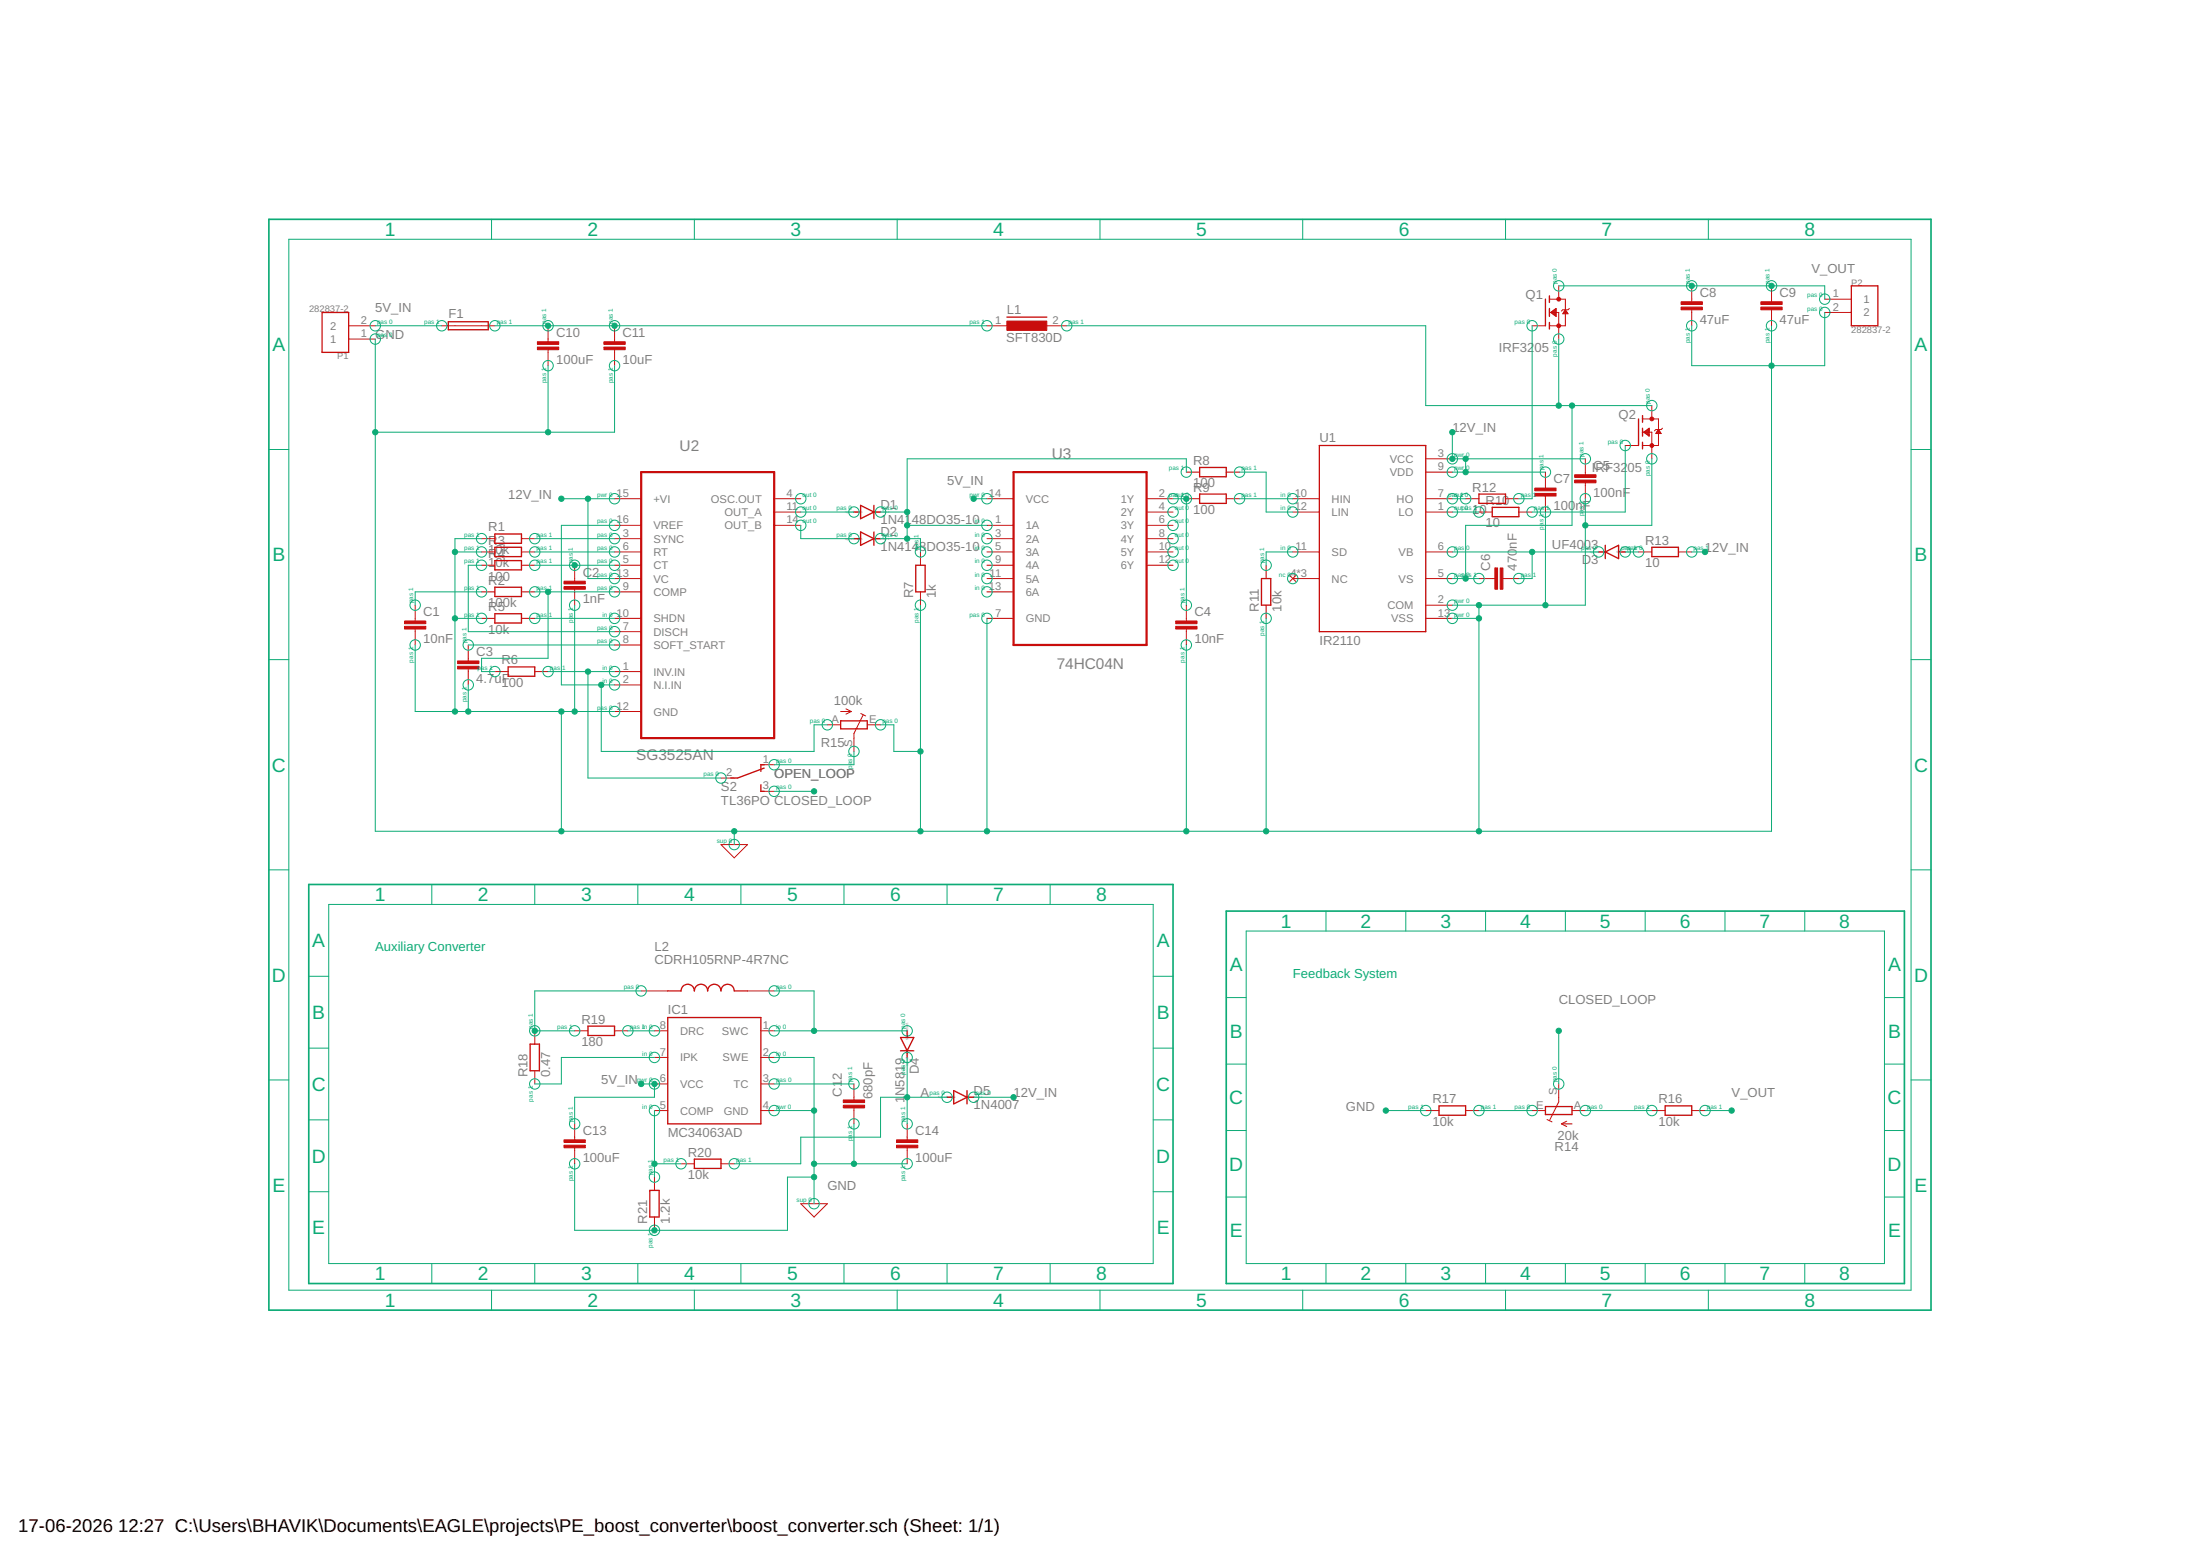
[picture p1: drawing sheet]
<svg xmlns="http://www.w3.org/2000/svg" width="420mm" height="297mm" viewBox="0 0 420 297" stroke-linecap="round" stroke-linejoin="round" font-family="sans-serif">
<g fill="none" stroke="#c90d0c" stroke-width=".25">
<path d="M61.5 59.6h5.1v7.7h-5.1zM295.1 57.1v5.1M295.9 56.5v1.2M295.9 58.9v1.5M353.6 54.6h5v7.6h-5zM85.6 61.4h7.6v1.5h-7.6zM192.3 60.5h7.6M295.9 61.6v1.2M312.9 80v5M313.7 79.3v1.3M163.1 97.7h1.3M164.4 96.5l2.5 1.2-2.5 1.3z"/>
<path d="M166.9 96.5v2.5M166.9 97.7h1.3M229.1 89.2h5.1v1.8h-5.1zM229.1 94.3h5.1v1.8h-5.1zM252 85h20.3v35.6h-20.3zM282.4 94.3h5.1v1.8h-5.1zM285 96.9h5.1v1.7h-5.1zM313.7 81.7v1.6M313.7 84.4v1.3M94.5 101.9h5.1v1.8h-5.1zM94.5 104.5h5.1v1.8h-5.1zM94.5 107h5.1v1.8h-5.1z"/>
<path d="M94.5 112.1h5.1v1.8h-5.1zM94.5 117.2h5.1v1.7h-5.1zM163.1 102.8h1.3M164.4 101.6l2.5 1.2-2.5 1.3zM166.9 101.6v2.5M166.9 102.8h1.3M174.9 107.9h1.8v5.1h-1.8zM240.9 110.4h1.8v5.1h-1.8zM305.3 105.4h1.3M306.6 105.4l2.5-1.3v2.5zM306.6 104.1v2.5M309.1 105.4h1.3"/>
<path d="M315.5 104.5h5v1.8h-5zM97 127.3h5.1v1.8h-5.1zM160.5 137.6h5.1v1.5h-5.1zM145.3 149.8v1.3h.6M145.9 146.6l-5 1.9h-1.3M145.9 146h-.6v1.3M101.2 199.3h1.8v5.1h-1.8zM112.3 195.9h5.1v1.8h-5.1zM127.5 189.2h2.6a1.27 1.27 0 0 1 1.2-1.3 1.27 1.27 0 0 1 1.3 1.3 1.27 1.27 0 0 1 1.3-1.3 1.27 1.27 0 0 1 1.2 1.3 1.27 1.27 0 0 1 1.3-1.3 1.27 1.27 0 0 1 1.3 1.3 1.27 1.27 0 0 1 1.3-1.3 1.27 1.27 0 0 1 1.2 1.3h2.6M127.5 194.2h17.8v20.3h-17.8zM172 198.1h2.5l-1.3 2.5zM173.2 196.8v1.3"/>
<path d="M172 200.6h2.5M173.2 200.6v1.3M180.9 209.5h1.2M182.1 208.2l2.6 1.3-2.6 1.2zM184.7 208.2v2.5M184.7 209.5h1.2M274.8 211.1h5.1v1.8h-5.1zM295.1 211.2h5.1v1.6h-5.1zM318 211.1h5.1v1.8h-5.1zM124.1 227.2h1.8v5.1h-1.8zM132.6 221.3h5.1v1.8h-5.1z"/>
</g>
<g fill="none" stroke="#c90d0c" stroke-width=".19">
<path d="M295.9 59.6h1.8v5.1M295.9 57.1h3.1v5.1h-3.1M296.2 59.6l1-.7v1.5zM296.2 59.7h1M296.3 59.5h.9M296.4 59.8h.8M296.5 59.4h.7M296.5 59.9h.7M296.6 59.3h.6M296.8 59.2h.4M296.9 59.1h.3M297.1 58.9h.1"/>
<path d="M297.7 54.6v2.5M298.5 59.8h.9M298.6 59.7h.7M298.7 59.5h.5M298.8 59.4h.3M298.9 59.3h.2M298.9 59.2h.1M299 59.1l.5 .8h-1.1zM299.7 58.9l-.2 .2h-1.1l-.2 .3M323.1 54.6v3M323.1 59.1v3.1M338.3 54.6v3"/>
<path d="M338.3 59.1v3.1M348.5 59.6h5.1M348.5 57.1h5.1M66.6 62.2h5.1M66.6 64.7h5.1M84.4 62.2h10.1M104.7 62.2v3M104.7 66.8v3M117.4 62.2v3M117.4 66.8v3M188.5 62.2h5.1M198.6 62.2h5.1"/>
<path d="M292.6 62.2h2.5M296.7 60h.5M296.8 60.2h.4M297 60.3h.2M297.2 60.4h.1M313.7 80h3v5h-3M315.5 77.4v2.6M117.4 95.2h5M147.8 97.7h5.1M147.8 95.2h5.1M188.5 95.2h5.1M219 97.7h5"/>
<path d="M219 95.2h5M226.6 95.2h2.5M226.6 90.1h2.5M234.2 95.2h2.5M234.2 90.1h2.5M246.9 97.7h5.1M246.9 95.2h5.1M272.3 97.7h5.1M272.3 87.6h5.1M272.3 95.2h5.1M272.3 90.1h5.1M279.9 95.2h2.5"/>
<path d="M282.4 97.7h2.6M287.5 95.2h2.6M290.1 97.7h2.5M295.1 90.1v3.1M295.1 94.7v3M302.8 87.6v3M302.8 92.2v3M310.4 85h2.5M313.7 82.5h1.8v5.1M313.9 82.5l1.1-.8v1.6zM314 82.5h1M314 82.6h1"/>
<path d="M314.2 82.3h.8M314.2 82.7h.8M314.3 82.2h.7M314.4 82.8h.6M314.5 82.1h.5M314.5 83h.5M314.6 82h.4M314.7 83.1h.3M314.8 81.9h.2M314.9 83.2h.1M316.3 82.7h.9M316.3 82.6h.8"/>
<path d="M316.4 82.5h.6M316.5 82.3h.5M316.6 82.2h.3M316.7 82.1h.1M316.7 82l.5 .8h-1zM317.5 81.7l-.3 .3h-1l-.2 .3M79.3 115.5v3.1M92 105.4h2.5M92 118h2.5M92 102.8h2.5M92 107.9h2.5M92 113h2.5"/>
<path d="M99.6 105.4h2.5M99.6 118h2.5M99.6 102.8h2.5M99.6 107.9h2.5M99.6 113h2.5M109.7 107.9v3.1M109.7 112.5v3M117.4 110.4h5M117.4 105.4h5M117.4 118h5M117.4 100.3h5M117.4 102.8h5"/>
<path d="M117.4 107.9h5M117.4 113h5M147.8 100.3h5.1M175.8 105.4v2.5M175.8 113v2.5M188.5 110.4h5.1M188.5 105.4h5.1M188.5 118h5.1M188.5 100.3h5.1M188.5 102.8h5.1M188.5 107.9h5.1M188.5 113h5.1"/>
<path d="M219 105.4h5M219 100.3h5M219 102.8h5M219 107.9h5M226.6 115.5v3.1M241.8 107.9v2.5M241.8 115.5v2.5M246.3 109.8l1.2 1.2M246.9 110.4h5.1M246.9 105.4h5.1M247.5 109.8l-1.2 1.2M272.3 115.5h5.1"/>
<path d="M272.3 110.4h5.1M272.3 105.4h5.1M272.3 118h5.1M282.4 110.4h3.1M287 110.4h3.1M312.9 105.4h2.6M320.5 105.4h2.6M79.3 120.1v3M89.4 123.1v3.1M89.4 127.7v3M94.5 128.2h2.5M102.1 128.2h2.6"/>
<path d="M117.4 120.6h5M117.4 123.1h5M117.4 128.2h5M117.4 130.7h5M117.4 135.8h5M158 138.4h2.5M160.5 135.8h2.1M161.6 135.3l1 .5M162.6 135.8l-1 .5M164.4 136.2l.9 .5M164.8 136.5l-1.7 3.5v3.4M165.6 138.4h2.6"/>
<path d="M226.6 120.1v3M137.7 148.5h2.5M145.3 151.1h2.5M145.3 146h2.5M137.7 161.2h5.1l-2.6 2.6zM102.1 196.8v2.5M109.7 196.8h2.6M117.4 196.8h2.5M122.4 189.2h5.1M125 196.8h2.5M142.8 189.2h5M145.3 196.8h2.5"/>
<path d="M102.1 204.4v2.5M109.7 214.5v3.1M109.7 219.1v3.1M125 212h2.5M125 201.9h2.5M125 206.9h2.5M145.3 212h2.5M145.3 201.9h2.5M145.3 206.9h2.5M163.1 206.9v3.1M163.1 211.5v3M173.2 214.5v3.1"/>
<path d="M173.2 219.1v3.1M272.3 212h2.5M279.9 212h2.5M292.6 212h2.5M295.4 213.7l1 .5M297.7 206.9v3.5l-1.8 3.5M298.2 214.5h2M298.2 214.5l1 .6M299.2 214l-1 .5M300.2 212h2.6M315.5 212h2.5M323.1 212h2.5"/>
<path d="M125 224.7v2.5M125 232.3v2.6M130.1 222.2h2.5M137.7 222.2h2.5M152.9 229.8h5.1l-2.5 2.5z"/>
</g>
<g fill="#c90d0c" stroke="#c90d0c" stroke-width=".19">
<circle cx="297.7" cy="62.2" r=".36"/>
<circle cx="297.7" cy="57.1" r=".36"/>
<circle cx="315.5" cy="85" r=".36"/>
<circle cx="315.5" cy="80" r=".36"/>
</g>
<path d="M122.4 90.1h25.4v50.8h-25.4zM193.6 90.1h25.4v33h-25.4z" fill="none" stroke="#c90d0c" stroke-width=".42"/>
<g fill="#c90d0c" stroke="#c90d0c" stroke-width=".19">
<path d="M77.3 118.6h4v.5h-4z"/>
<path d="M77.3 119.6h4v.5h-4z"/>
<path d="M107.7 111h4.1v.5h-4.1z"/>
<path d="M107.7 112h4.1v.5h-4.1z"/>
<path d="M87.4 126.2h4.1v.5h-4.1z"/>
<path d="M87.4 127.2h4.1v.5h-4.1z"/>
<path d="M224.5 118.6h4.1v.5h-4.1z"/>
<path d="M224.5 119.6h4.1v.5h-4.1z"/>
<path d="M300.7 90.6h4.1v.5h-4.1z"/>
<path d="M300.7 91.7h4.1v.5h-4.1z"/>
<path d="M285.5 108.4h.5v4.1h-.5z"/>
<path d="M286.5 108.4h.5v4.1h-.5z"/>
<path d="M293.1 93.2h4.1v.5h-4.1z"/>
<path d="M293.1 94.2h4.1v.5h-4.1z"/>
<path d="M192.3 61.3h7.6v1.8h-7.6z"/>
<path d="M321.1 57.6h4v.5h-4z"/>
<path d="M321.1 58.6h4v.5h-4z"/>
<path d="M336.3 57.6h4.1v.5h-4.1z"/>
<path d="M336.3 58.6h4.1v.5h-4.1z"/>
<path d="M102.6 65.2h4.1v.5h-4.1z"/>
<path d="M102.6 66.3h4.1v.5h-4.1z"/>
<path d="M115.3 65.2h4.1v.5h-4.1z"/>
<path d="M115.3 66.3h4.1v.5h-4.1z"/>
<path d="M161.1 211h4v.5h-4z"/>
<path d="M161.1 210h4v.5h-4z"/>
<path d="M171.2 217.6h4.1v.5h-4.1z"/>
<path d="M171.2 218.6h4.1v.5h-4.1z"/>
<path d="M107.7 217.6h4.1v.5h-4.1z"/>
<path d="M107.7 218.6h4.1v.5h-4.1z"/>
</g>
<g fill="none" stroke="#0dab76" stroke-width=".19">
<path d="M55.2 45.7h309.8v200.6h-309.8zM93.9 41.9v3.8M132.6 41.9v3.8M171.3 41.9v3.8M210.1 41.9v3.8M248.8 41.9v3.8M287.5 41.9v3.8M297.7 54.6h50.8v2.5M326.3 41.9v3.8M348.5 59.6v10.2h-25.4v-7.6M71.7 62.2h12.7M94.5 62.2h94"/>
<path d="M104.7 69.8v12.7M117.4 69.8v12.7h-45.7M203.7 62.2h68.6v15.2h43.2M292.6 62.2v33h-2.5M297.7 64.7v12.7M300.2 77.4v22.9h-20.3v10.1M338.3 62.2v96.5h-266.6v-94M51.4 85.8h3.8M107.2 95.2h10.2M112.3 95.2v15.2h5.1M152.9 97.7h10.2M168.2 97.7h5"/>
<path d="M185.9 95.2h2.6M224 95.2h2.6v20.3M226.6 90.1v-2.5h-53.4v15.2M236.7 90.1h5.1v7.6h5.1M236.7 95.2h10.2M277.4 95.2h2.5M277.4 82.5v5.1h25.4M277.4 90.1h17.7M277.4 97.7h5M279.9 87.6v2.5M295.1 97.7v17.8M302.8 95.2v20.3h-25.4"/>
<path d="M310.4 85v12.7h-17.8M315.5 87.6v12.7h-12.7M365 85.8h3.8M86.9 105.4h5.1M86.9 118h5.1M92 102.8h-5.1v33M92 107.9h-2.6v12.7h28M92 113h-12.7v2.5M102.1 102.8h15.3M102.1 105.4h15.3M102.1 118h15.3M102.1 113h15.3"/>
<path d="M102.1 107.9h15.3M104.7 113v12.7h-12.7v2.5h2.5M109.7 115.5v20.3M117.4 100.3h-10.2v30.4h10.2M152.9 100.3v2.5h10.2M168.2 102.8h7.6v2.6M173.2 100.3h15.3M175.8 115.5v43.2M188.5 118v40.7M241.8 118v40.7M246.9 105.4h-5.1v2.5M277.4 105.4h27.9"/>
<path d="M277.4 118h5M277.4 110.4h5M282.4 115.5v43.2M292.6 105.4v5h-2.5M310.4 105.4h2.5M323.1 105.4h2.5M51.4 125.9h3.8M79.3 123.1v12.7h38.1M89.4 130.7v5.1M89.4 123.1h28M104.7 128.2h12.7M107.2 135.8v22.9"/>
<path d="M112.3 128.2v20.3h25.4M114.8 130.7v12.7h40.7v-5h2.5M168.2 138.4h2.5v5h5.1M226.6 123.1v35.6M365 125.9h3.8M140.2 158.7v2.5M147.8 151.1h7.7M163.1 143.4v2.6h-15.3M51.4 166.1h3.8M62.8 172.7h157.4v68.5h-157.4zM82.5 168.8v3.9M102.1 168.8v3.9"/>
<path d="M121.8 168.8v3.9M141.5 168.8v3.9M161.2 168.8v3.9M180.9 168.8v3.9M200.6 168.8v3.9M238 177.7h121.9v63.5h-121.9zM253.2 173.9v3.8M268.5 173.9v3.8M283.7 173.9v3.8M299 173.9v3.8M314.2 173.9v3.8M329.4 173.9v3.8"/>
<path d="M344.7 173.9v3.8M365 166.1h3.8M59 186.4h3.8M119.9 196.8h5.1M122.4 189.2h-20.3v7.6h7.6M147.8 189.2h7.7v7.6M147.8 196.8h25.4M220.2 186.4h3.8M234.2 190.4h3.8M297.7 196.8v10.1M359.9 190.4h3.8M51.4 206.2h3.8"/>
<path d="M59 200.1h3.8M59 213.8h3.8M122.4 206.9h2.6v2.6h-15.3v5M125 201.9h-17.8v5h-5.1M125 212v12.7M147.8 212h7.7M147.8 201.9h7.7v27.9M147.8 206.9h15.3M163.1 214.5v7.7M173.2 201.9v12.6M180.9 209.5h-12.7v7.6h-15.3v5.1h-12.7M185.9 209.5h7.7"/>
<path d="M220.2 200.1h3.8M220.2 213.8h3.8M234.2 203.1h3.8M234.2 215.8h3.8M264.7 212h7.6M282.4 212h10.2M302.8 212h12.7M325.6 212h5.1M359.9 203.1h3.8M359.9 215.8h3.8M365 206.2h3.8M59 227.5h3.8"/>
<path d="M109.7 222.2v12.7h40.7v-10.2h5.1M125 222.2h5.1M155.5 222.2h17.7M220.2 227.5h3.8M234.2 228.5h3.8M359.9 228.5h3.8M82.5 241.2v3.8M93.9 246.3v3.8M102.1 241.2v3.8M121.8 241.2v3.8M132.6 246.3v3.8M141.5 241.2v3.8"/>
<path d="M161.2 241.2v3.8M171.3 246.3v3.8M180.9 241.2v3.8M200.6 241.2v3.8M210.1 246.3v3.8M248.8 246.3v3.8M253.2 241.2v3.8M268.5 241.2v3.8M283.7 241.2v3.8M287.5 246.3v3.8M299 241.2v3.8M314.2 241.2v3.8"/>
<path d="M326.3 246.3v3.8M329.4 241.2v3.8M344.7 241.2v3.8"/>
<circle cx="297.7" cy="54.6" r=".99"/>
<circle cx="323.1" cy="54.6" r=".99"/>
<circle cx="338.3" cy="54.6" r=".99"/>
<circle cx="348.5" cy="57.1" r=".99"/>
<circle cx="348.5" cy="59.6" r=".99"/>
<circle cx="71.7" cy="62.2" r=".99"/>
<circle cx="71.7" cy="64.7" r=".99"/>
<circle cx="84.4" cy="62.2" r=".99"/>
<circle cx="94.5" cy="62.2" r=".99"/>
<circle cx="104.7" cy="62.2" r=".99"/>
<circle cx="104.7" cy="69.8" r=".99"/>
<circle cx="117.4" cy="69.8" r=".99"/>
<circle cx="117.4" cy="62.2" r=".99"/>
<circle cx="188.5" cy="62.2" r=".99"/>
<circle cx="203.7" cy="62.2" r=".99"/>
<circle cx="292.6" cy="62.2" r=".99"/>
<circle cx="297.7" cy="64.7" r=".99"/>
<circle cx="315.5" cy="77.4" r=".99"/>
<circle cx="323.1" cy="62.2" r=".99"/>
<circle cx="338.3" cy="62.2" r=".99"/>
<circle cx="117.4" cy="95.2" r=".99"/>
<circle cx="152.9" cy="95.2" r=".99"/>
<circle cx="152.9" cy="97.7" r=".99"/>
<circle cx="163.1" cy="97.7" r=".99"/>
<circle cx="168.2" cy="97.7" r=".99"/>
<circle cx="188.5" cy="95.2" r=".99"/>
<circle cx="224" cy="97.7" r=".99"/>
<circle cx="224" cy="95.2" r=".99"/>
<circle cx="226.6" cy="90.1" r=".99"/>
<circle cx="226.6" cy="95.2" r=".99"/>
<circle cx="236.7" cy="90.1" r=".99"/>
<circle cx="236.7" cy="95.2" r=".99"/>
<circle cx="246.9" cy="95.2" r=".99"/>
<circle cx="246.9" cy="97.7" r=".99"/>
<circle cx="277.4" cy="97.7" r=".99"/>
<circle cx="277.4" cy="90.1" r=".99"/>
<circle cx="277.4" cy="87.6" r=".99"/>
<circle cx="277.4" cy="95.2" r=".99"/>
<circle cx="279.9" cy="95.2" r=".99"/>
<circle cx="282.4" cy="97.7" r=".99"/>
<circle cx="290.1" cy="95.2" r=".99"/>
<circle cx="292.6" cy="97.7" r=".99"/>
<circle cx="295.1" cy="90.1" r=".99"/>
<circle cx="295.1" cy="97.7" r=".99"/>
<circle cx="302.8" cy="87.6" r=".99"/>
<circle cx="302.8" cy="95.2" r=".99"/>
<circle cx="310.4" cy="85" r=".99"/>
<circle cx="315.5" cy="87.6" r=".99"/>
<circle cx="79.3" cy="115.5" r=".99"/>
<circle cx="92" cy="102.8" r=".99"/>
<circle cx="92" cy="105.4" r=".99"/>
<circle cx="92" cy="113" r=".99"/>
<circle cx="92" cy="107.9" r=".99"/>
<circle cx="92" cy="118" r=".99"/>
<circle cx="102.1" cy="105.4" r=".99"/>
<circle cx="102.1" cy="102.8" r=".99"/>
<circle cx="102.1" cy="113" r=".99"/>
<circle cx="102.1" cy="107.9" r=".99"/>
<circle cx="102.1" cy="118" r=".99"/>
<circle cx="109.7" cy="107.9" r=".99"/>
<circle cx="109.7" cy="115.5" r=".99"/>
<circle cx="117.4" cy="110.4" r=".99"/>
<circle cx="117.4" cy="100.3" r=".99"/>
<circle cx="117.4" cy="102.8" r=".99"/>
<circle cx="117.4" cy="105.4" r=".99"/>
<circle cx="117.4" cy="107.9" r=".99"/>
<circle cx="117.4" cy="113" r=".99"/>
<circle cx="117.4" cy="118" r=".99"/>
<circle cx="152.9" cy="100.3" r=".99"/>
<circle cx="163.1" cy="102.8" r=".99"/>
<circle cx="168.2" cy="102.8" r=".99"/>
<circle cx="175.8" cy="115.5" r=".99"/>
<circle cx="175.8" cy="105.4" r=".99"/>
<circle cx="188.5" cy="105.4" r=".99"/>
<circle cx="188.5" cy="110.4" r=".99"/>
<circle cx="188.5" cy="118" r=".99"/>
<circle cx="188.5" cy="100.3" r=".99"/>
<circle cx="188.5" cy="102.8" r=".99"/>
<circle cx="188.5" cy="113" r=".99"/>
<circle cx="188.5" cy="107.9" r=".99"/>
<circle cx="224" cy="100.3" r=".99"/>
<circle cx="224" cy="102.8" r=".99"/>
<circle cx="224" cy="105.4" r=".99"/>
<circle cx="224" cy="107.9" r=".99"/>
<circle cx="226.6" cy="115.5" r=".99"/>
<circle cx="241.8" cy="107.9" r=".99"/>
<circle cx="241.8" cy="118" r=".99"/>
<circle cx="246.9" cy="105.4" r=".99"/>
<circle cx="246.9" cy="110.4" r=".99"/>
<circle cx="277.4" cy="110.4" r=".99"/>
<circle cx="277.4" cy="115.5" r=".99"/>
<circle cx="277.4" cy="105.4" r=".99"/>
<circle cx="277.4" cy="118" r=".99"/>
<circle cx="282.4" cy="110.4" r=".99"/>
<circle cx="290.1" cy="110.4" r=".99"/>
<circle cx="305.3" cy="105.4" r=".99"/>
<circle cx="310.4" cy="105.4" r=".99"/>
<circle cx="312.9" cy="105.4" r=".99"/>
<circle cx="323.1" cy="105.4" r=".99"/>
<circle cx="79.3" cy="123.1" r=".99"/>
<circle cx="89.4" cy="130.7" r=".99"/>
<circle cx="89.4" cy="123.1" r=".99"/>
<circle cx="94.5" cy="128.2" r=".99"/>
<circle cx="104.7" cy="128.2" r=".99"/>
<circle cx="117.4" cy="123.1" r=".99"/>
<circle cx="117.4" cy="128.2" r=".99"/>
<circle cx="117.4" cy="135.8" r=".99"/>
<circle cx="117.4" cy="130.7" r=".99"/>
<circle cx="117.4" cy="120.6" r=".99"/>
<circle cx="158" cy="138.4" r=".99"/>
<circle cx="168.2" cy="138.4" r=".99"/>
<circle cx="226.6" cy="123.1" r=".99"/>
<circle cx="137.7" cy="148.5" r=".99"/>
<circle cx="147.8" cy="151.1" r=".99"/>
<circle cx="147.8" cy="146" r=".99"/>
<circle cx="163.1" cy="143.4" r=".99"/>
<circle cx="140.2" cy="161.2" r=".99"/>
<circle cx="102.1" cy="196.8" r=".99"/>
<circle cx="109.7" cy="196.8" r=".99"/>
<circle cx="119.9" cy="196.8" r=".99"/>
<circle cx="122.4" cy="189.2" r=".99"/>
<circle cx="125" cy="196.8" r=".99"/>
<circle cx="147.8" cy="189.2" r=".99"/>
<circle cx="147.8" cy="196.8" r=".99"/>
<circle cx="173.2" cy="196.8" r=".99"/>
<circle cx="102.1" cy="206.9" r=".99"/>
<circle cx="109.7" cy="214.5" r=".99"/>
<circle cx="125" cy="206.9" r=".99"/>
<circle cx="125" cy="212" r=".99"/>
<circle cx="125" cy="201.9" r=".99"/>
<circle cx="147.8" cy="206.9" r=".99"/>
<circle cx="147.8" cy="212" r=".99"/>
<circle cx="147.8" cy="201.9" r=".99"/>
<circle cx="163.1" cy="214.5" r=".99"/>
<circle cx="163.1" cy="206.9" r=".99"/>
<circle cx="173.2" cy="214.5" r=".99"/>
<circle cx="173.2" cy="201.9" r=".99"/>
<circle cx="180.9" cy="209.5" r=".99"/>
<circle cx="185.9" cy="209.5" r=".99"/>
<circle cx="272.3" cy="212" r=".99"/>
<circle cx="282.4" cy="212" r=".99"/>
<circle cx="292.6" cy="212" r=".99"/>
<circle cx="297.7" cy="206.9" r=".99"/>
<circle cx="302.8" cy="212" r=".99"/>
<circle cx="315.5" cy="212" r=".99"/>
<circle cx="325.6" cy="212" r=".99"/>
<circle cx="109.7" cy="222.2" r=".99"/>
<circle cx="125" cy="224.7" r=".99"/>
<circle cx="125" cy="234.9" r=".99"/>
<circle cx="130.1" cy="222.2" r=".99"/>
<circle cx="140.2" cy="222.2" r=".99"/>
<circle cx="155.5" cy="229.8" r=".99"/>
<circle cx="173.2" cy="222.2" r=".99"/>
</g>
<path d="M51.4 41.9h317.4v208.2h-317.4zM59 168.8h165v76.2h-165zM234.2 173.9h129.5v71.1h-129.5z" fill="none" stroke="#0dab76" stroke-width=".32"/>
<g fill="#0dab76" stroke="#0dab76" stroke-width=".19">
<circle cx="107.2" cy="135.8" r=".51"/>
<circle cx="86.9" cy="135.8" r=".51"/>
<circle cx="86.9" cy="105.4" r=".51"/>
<circle cx="109.7" cy="135.8" r=".51"/>
<circle cx="86.9" cy="118" r=".51"/>
<circle cx="89.4" cy="135.8" r=".51"/>
<circle cx="140.2" cy="158.7" r=".51"/>
<circle cx="175.8" cy="158.7" r=".51"/>
<circle cx="188.5" cy="158.7" r=".51"/>
<circle cx="226.6" cy="158.7" r=".51"/>
<circle cx="282.4" cy="115.5" r=".51"/>
<circle cx="241.8" cy="158.7" r=".51"/>
<circle cx="295.1" cy="115.5" r=".51"/>
<circle cx="282.4" cy="118" r=".51"/>
<circle cx="302.8" cy="100.3" r=".51"/>
<circle cx="107.2" cy="158.7" r=".51"/>
<circle cx="175.8" cy="143.4" r=".51"/>
<circle cx="282.4" cy="158.7" r=".51"/>
<circle cx="338.3" cy="69.8" r=".51"/>
<circle cx="71.7" cy="82.5" r=".51"/>
<circle cx="104.7" cy="82.5" r=".51"/>
<circle cx="264.7" cy="212" r=".51"/>
<circle cx="155.5" cy="222.2" r=".51"/>
<circle cx="155.5" cy="212" r=".51"/>
<circle cx="163.1" cy="222.2" r=".51"/>
<circle cx="155.5" cy="224.7" r=".51"/>
<circle cx="125" cy="234.9" r=".51"/>
<circle cx="104.7" cy="113" r=".51"/>
<circle cx="109.7" cy="107.9" r=".51"/>
<circle cx="112.3" cy="95.2" r=".51"/>
<circle cx="107.2" cy="95.2" r=".51"/>
<circle cx="277.4" cy="87.6" r=".51"/>
<circle cx="277.4" cy="82.5" r=".51"/>
<circle cx="279.9" cy="90.1" r=".51"/>
<circle cx="279.9" cy="87.6" r=".51"/>
<circle cx="325.6" cy="105.4" r=".51"/>
<circle cx="193.6" cy="209.5" r=".51"/>
<circle cx="112.3" cy="128.2" r=".51"/>
<circle cx="173.2" cy="102.8" r=".51"/>
<circle cx="173.2" cy="97.7" r=".51"/>
<circle cx="173.2" cy="100.3" r=".51"/>
<circle cx="226.6" cy="95.2" r=".51"/>
<circle cx="279.9" cy="110.4" r=".51"/>
<circle cx="300.2" cy="77.4" r=".51"/>
<circle cx="297.7" cy="77.4" r=".51"/>
<circle cx="292.6" cy="105.4" r=".51"/>
<circle cx="155.5" cy="151.1" r=".51"/>
<circle cx="297.7" cy="196.8" r=".51"/>
<circle cx="323.1" cy="54.6" r=".51"/>
<circle cx="338.3" cy="54.6" r=".51"/>
<circle cx="330.7" cy="212" r=".51"/>
<circle cx="117.4" cy="62.2" r=".51"/>
<circle cx="104.7" cy="62.2" r=".51"/>
<circle cx="185.9" cy="95.2" r=".51"/>
<circle cx="125" cy="206.9" r=".51"/>
<circle cx="122.4" cy="206.9" r=".51"/>
<circle cx="114.8" cy="130.7" r=".51"/>
<circle cx="102.1" cy="196.8" r=".51"/>
<circle cx="155.5" cy="196.8" r=".51"/>
<circle cx="125" cy="222.2" r=".51"/>
<circle cx="173.2" cy="209.5" r=".51"/>
</g>
<g font-size="3.7" fill="#0dab76">
<text x="73.5" y="45.1">1</text>
<text x="112.2" y="45.1">2</text>
<text x="151" y="45.1">3</text>
<text x="189.7" y="45.1">4</text>
<text x="228.4" y="45.1">5</text>
<text x="267.1" y="45.1">6</text>
<text x="305.9" y="45.1">7</text>
<text x="344.6" y="45.1">8</text>
<text x="52" y="67">A</text>
<text x="365.7" y="67">A</text>
<text x="52" y="107.2">B</text>
<text x="365.7" y="107.2">B</text>
<text x="51.9" y="147.3">C</text>
<text x="365.6" y="147.3">C</text>
<text x="71.6" y="172">1</text>
<text x="91.3" y="172">2</text>
<text x="111" y="172">3</text>
<text x="130.6" y="172">4</text>
<text x="150.3" y="172">5</text>
<text x="170" y="172">6</text>
<text x="189.7" y="172">7</text>
<text x="209.4" y="172">8</text>
<text x="244.6" y="177.1">1</text>
<text x="259.8" y="177.1">2</text>
<text x="275.1" y="177.1">3</text>
<text x="290.3" y="177.1">4</text>
<text x="305.6" y="177.1">5</text>
<text x="320.8" y="177.1">6</text>
<text x="336" y="177.1">7</text>
<text x="351.3" y="177.1">8</text>
<text x="59.6" y="180.8">A</text>
<text x="220.9" y="180.8">A</text>
<text x="234.9" y="185.4">A</text>
<text x="360.6" y="185.4">A</text>
<text x="51.9" y="187.4">D</text>
<text x="365.6" y="187.4">D</text>
<text x="59.6" y="194.5">B</text>
<text x="220.9" y="194.5">B</text>
<text x="234.9" y="198.1">B</text>
<text x="360.6" y="198.1">B</text>
<text x="59.5" y="208.2">C</text>
<text x="220.8" y="208.2">C</text>
<text x="234.8" y="210.8">C</text>
<text x="360.5" y="210.8">C</text>
<text x="59.5" y="221.9">D</text>
<text x="220.8" y="221.9">D</text>
<text x="52" y="227.5">E</text>
<text x="234.8" y="223.5">D</text>
<text x="360.5" y="223.5">D</text>
<text x="365.7" y="227.5">E</text>
<text x="59.6" y="235.7">E</text>
<text x="220.9" y="235.7">E</text>
<text x="234.9" y="236.2">E</text>
<text x="360.6" y="236.2">E</text>
<text x="71.6" y="244.4">1</text>
<text x="91.3" y="244.4">2</text>
<text x="111" y="244.4">3</text>
<text x="130.6" y="244.4">4</text>
<text x="150.3" y="244.4">5</text>
<text x="170" y="244.4">6</text>
<text x="189.7" y="244.4">7</text>
<text x="209.4" y="244.4">8</text>
<text x="244.6" y="244.4">1</text>
<text x="259.8" y="244.4">2</text>
<text x="275.1" y="244.4">3</text>
<text x="290.3" y="244.4">4</text>
<text x="305.6" y="244.4">5</text>
<text x="320.8" y="244.4">6</text>
<text x="336" y="244.4">7</text>
<text x="351.3" y="244.4">8</text>
<text x="73.5" y="249.5">1</text>
<text x="112.2" y="249.5">2</text>
<text x="151" y="249.5">3</text>
<text x="189.7" y="249.5">4</text>
<text x="228.4" y="249.5">5</text>
<text x="267.1" y="249.5">6</text>
<text x="305.9" y="249.5">7</text>
<text x="344.6" y="249.5">8</text>
</g>
<g font-size="3.5">
<text x="3.5" y="292.5">17-06-2026</text>
<text x="22.6" y="292.5">12:27 C:\Users\BHAVIK\Documents\EAGLE\projects\PE_boost_converter\boost_converter.sch (Sheet: 1/1)</text>
</g>
<g font-size="2.9" fill="#808080">
<text x="129.8" y="86.1">U2</text>
<text x="200.9" y="87.6">U3</text>
<text x="201.8" y="127.6">74HC04N</text>
<text x="121.5" y="145.1">SG3525AN</text>
</g>
<g font-size="2.5" fill="#808080">
<text x="345.9" y="52">V_OUT</text>
<text x="71.7" y="59.7">5V_IN</text>
<text x="192.3" y="59.9">L1</text>
<text x="291.3" y="57.1">Q1</text>
<text x="324.6" y="56.7">C8</text>
<text x="339.8" y="56.7">C9</text>
<text x="71.7" y="64.7">GND</text>
<text x="85.6" y="60.8">F1</text>
<text x="106.2" y="64.3">C10</text>
<text x="118.9" y="64.3">C11</text>
<text x="192.2" y="65.2">SFT830D</text>
<text x="324.6" y="61.8">47uF</text>
<text x="339.8" y="61.8">47uF</text>
<text x="106.2" y="69.4">100uF</text>
<text x="118.9" y="69.4">10uF</text>
<text x="286.3" y="67.3">IRF32</text>
<text x="293.1" y="67.3">05</text>
<text x="277.4" y="82.5">12V_IN</text>
<text x="309.1" y="80">Q2</text>
<text x="227.8" y="88.8">R8</text>
<text x="252" y="84.3">U1</text>
<text x="97.1" y="95.2">12V_IN</text>
<text x="180.9" y="92.7">5V_IN</text>
<text x="227.8" y="93">100</text>
<text x="227.8" y="93.8">R9</text>
<text x="281.2" y="93.8">R12</text>
<text x="296.7" y="92.3">C7</text>
<text x="304" y="90.1">IC5</text>
<text x="304.3" y="94.8">100nF</text>
<text x="304.7" y="90.1">RF32</text>
<text x="310.9" y="90.1">05</text>
<text x="93.2" y="101.4">R1</text>
<text x="168.2" y="100.1">1N4148DO35-10</text>
<text x="168.2" y="97.3">D1</text>
<text x="227.8" y="98.1">100</text>
<text x="281.2" y="98.1">10</text>
<text x="283.7" y="100.7">10</text>
<text x="283.7" y="96.4">R10</text>
<text x="296.7" y="97.4">100</text>
<text x="300.9" y="97.4">nF</text>
<text x="93.2" y="105.7">10k</text>
<text x="93.2" y="104">R3</text>
<text x="93.2" y="106.5">R4</text>
<text x="168.2" y="105.1">1N4148DO35-10</text>
<text x="168.2" y="102.3">D2</text>
<text x="289.7" y="104.7" transform="rotate(-90 289.7 104.7)">nF</text>
<text x="296.4" y="104.8">UF4003</text>
<text x="302.1" y="107.6">D3</text>
<text x="314.2" y="104">R13</text>
<text x="325.6" y="105.4">12V_IN</text>
<text x="93.2" y="108.3">10k</text>
<text x="93.2" y="110.8">100</text>
<text x="93.2" y="111.6">R2</text>
<text x="111.3" y="110.1">C2</text>
<text x="284.6" y="108.9" transform="rotate(-90 284.6 108.9)">C6</text>
<text x="289.7" y="108.9" transform="rotate(-90 289.7 108.9)">470</text>
<text x="314.2" y="108.3">10</text>
<text x="80.8" y="117.7">C1</text>
<text x="93.2" y="115.9">100k</text>
<text x="93.2" y="116.7">R5</text>
<text x="111.3" y="115.1">1nF</text>
<text x="174.4" y="114.2" transform="rotate(-90 174.4 114.2)">R7</text>
<text x="178.7" y="114.2" transform="rotate(-90 178.7 114.2)">1k</text>
<text x="228.1" y="117.7">C4</text>
<text x="240.4" y="116.8" transform="rotate(-90 240.4 116.8)">R11</text>
<text x="244.7" y="116.8" transform="rotate(-90 244.7 116.8)">10k</text>
<text x="80.8" y="122.8">10nF</text>
<text x="91" y="125.3">C3</text>
<text x="93.2" y="121">10k</text>
<text x="228.1" y="122.8">10nF</text>
<text x="252" y="123.1">IR2110</text>
<text x="91" y="130.4">4.7uF</text>
<text x="95.8" y="131.1">100</text>
<text x="95.8" y="126.8">R6</text>
<text x="159.3" y="134.6">100k</text>
<text x="156.7" y="142.6">R15</text>
<text x="147.8" y="148.5">OPEN_LOOP</text>
<text x="137.7" y="153.6">TL36PO CLOSED_LOOP</text>
<text x="137.7" y="151.1">S2</text>
<text x="125" y="184.1">CDRH105RNP-4R7NC</text>
<text x="125" y="181.5">L2</text>
<text x="297.7" y="191.7">CLOSED_LOOP</text>
<text x="111" y="195.4">R19</text>
<text x="127.5" y="193.6">IC1</text>
<text x="111" y="199.7">180</text>
<text x="100.8" y="205.7" transform="rotate(-90 100.8 205.7)">R18</text>
<text x="105.1" y="205.7" transform="rotate(-90 105.1 205.7)">0.47</text>
<text x="114.8" y="206.9">5V_IN</text>
<text x="160.8" y="209.4" transform="rotate(-90 160.8 209.4)">C1</text>
<text x="160.8" y="206.2" transform="rotate(-90 160.8 206.2)">2</text>
<text x="166.6" y="209.9" transform="rotate(-90 166.6 209.9)">680pF</text>
<text x="172.7" y="209.2" transform="rotate(-90 172.7 209.2)">N5819</text>
<text x="175.5" y="205.1" transform="rotate(-90 175.5 205.1)">D4</text>
<text x="175.8" y="209.5">A</text>
<text x="185.9" y="209">D5</text>
<text x="193.6" y="209.5">12V_IN</text>
<text x="330.7" y="209.5">V_OUT</text>
<text x="172.7" y="210.6" transform="rotate(-90 172.7 210.6)">1</text>
<text x="185.9" y="211.8">1N4007</text>
<text x="257.1" y="212">GND</text>
<text x="273.6" y="214.9">10k</text>
<text x="273.6" y="210.6">R17</text>
<text x="316.7" y="214.9">10k</text>
<text x="316.7" y="210.6">R16</text>
<text x="111.3" y="221.8">100uF</text>
<text x="111.3" y="216.7">C13</text>
<text x="127.5" y="217.1">MC34063AD</text>
<text x="131.3" y="220.8">R20</text>
<text x="174.8" y="221.8">100uF</text>
<text x="174.8" y="216.7">C14</text>
<text x="296.9" y="219.8">R14</text>
<text x="297.5" y="217.6">20k</text>
<text x="131.3" y="225.1">10k</text>
<text x="158" y="227.3">GND</text>
<text x="123.6" y="233.6" transform="rotate(-90 123.6 233.6)">R21</text>
<text x="127.9" y="233.6" transform="rotate(-90 127.9 233.6)">1.2k</text>
</g>
<g font-size="2.5" fill="#0dab76">
<text x="71.7" y="181.5">Auxiliary Converter</text>
<text x="246.9" y="186.6">Feedback System</text>
</g>
<g font-size="2.1" fill="#808080">
<text x="350" y="56.8">1</text>
<text x="350" y="59.3">2</text>
<text x="355.9" y="57.9">1</text>
<text x="63.1" y="65.5">1</text>
<text x="63.1" y="63">2</text>
<text x="68.9" y="64.4">1</text>
<text x="68.9" y="61.8">2</text>
<text x="190" y="61.8">1</text>
<text x="201" y="61.8">2</text>
<text x="355.9" y="60.4">2</text>
<text x="265.4" y="88.3">VCC</text>
<text x="274.6" y="87.2">3</text>
<text x="274.6" y="89.8">9</text>
<text x="117.7" y="94.8">15</text>
<text x="124.8" y="96">+VI</text>
<text x="135.8" y="96">OSC.OUT</text>
<text x="150.2" y="94.8">4</text>
<text x="188.9" y="94.8">14</text>
<text x="195.9" y="96">VCC</text>
<text x="214" y="96">1Y</text>
<text x="221.3" y="94.8">2</text>
<text x="247.3" y="94.8">10</text>
<text x="254.3" y="96">HIN</text>
<text x="265.4" y="90.9">VDD</text>
<text x="266.7" y="96">HO</text>
<text x="274.6" y="94.8">7</text>
<text x="117.7" y="99.9">16</text>
<text x="124.8" y="101">VREF</text>
<text x="138.4" y="98.5">OUT_A</text>
<text x="138.4" y="101">OUT_B</text>
<text x="150.2" y="97.4">11</text>
<text x="150.2" y="99.9">14</text>
<text x="190" y="99.9">1</text>
<text x="195.9" y="101">1A</text>
<text x="214" y="98.5">2Y</text>
<text x="214" y="101">3Y</text>
<text x="221.3" y="97.4">4</text>
<text x="221.3" y="99.9">6</text>
<text x="247.3" y="97.4">12</text>
<text x="254.3" y="98.5">LIN</text>
<text x="267.1" y="98.5">LO</text>
<text x="274.6" y="97.4">1</text>
<text x="118.9" y="102.5">3</text>
<text x="118.9" y="105">6</text>
<text x="118.9" y="107.5">5</text>
<text x="124.8" y="103.6">SYNC</text>
<text x="124.8" y="106.1">RT</text>
<text x="190" y="102.5">3</text>
<text x="190" y="105">5</text>
<text x="190" y="107.5">9</text>
<text x="195.9" y="103.6">2A</text>
<text x="195.9" y="106.1">3A</text>
<text x="214" y="103.6">4Y</text>
<text x="214" y="106.1">5Y</text>
<text x="221.3" y="102.5">8</text>
<text x="221.3" y="105">10</text>
<text x="221.3" y="107.5">12</text>
<text x="247.4" y="105">11</text>
<text x="254.3" y="106.1">SD</text>
<text x="267.1" y="106.1">VB</text>
<text x="274.6" y="105">6</text>
<text x="117.7" y="110.1">13</text>
<text x="118.9" y="112.6">9</text>
<text x="124.8" y="108.7">CT</text>
<text x="124.8" y="111.2">VC</text>
<text x="124.8" y="113.7">COMP</text>
<text x="188.9" y="112.6">13</text>
<text x="189" y="110.1">11</text>
<text x="195.9" y="108.7">4A</text>
<text x="195.9" y="111.2">5A</text>
<text x="195.9" y="113.7">6A</text>
<text x="214" y="108.7">6Y</text>
<text x="246.4" y="110.1">4*3</text>
<text x="254.3" y="111.2">NC</text>
<text x="267.1" y="111.2">VS</text>
<text x="274.6" y="110.1">5</text>
<text x="117.7" y="117.7">10</text>
<text x="124.8" y="118.8">SHDN</text>
<text x="190" y="117.7">7</text>
<text x="195.9" y="118.8">GND</text>
<text x="265" y="116.3">COM</text>
<text x="265.7" y="118.8">VSS</text>
<text x="274.6" y="115.2">2</text>
<text x="274.6" y="117.7">13</text>
<text x="118.9" y="120.2">7</text>
<text x="118.9" y="122.8">8</text>
<text x="124.8" y="121.4">DISCH</text>
<text x="124.8" y="123.9">SOFT_START</text>
<text x="118.9" y="127.9">1</text>
<text x="118.9" y="130.4">2</text>
<text x="124.8" y="129">INV.IN</text>
<text x="124.8" y="131.5">N.I.IN</text>
<text x="117.7" y="135.5">12</text>
<text x="124.8" y="136.6">GND</text>
<text x="158.8" y="138">A</text>
<text x="162.7" y="142.7" transform="rotate(-90 162.7 142.7)">S</text>
<text x="166" y="138">E</text>
<text x="138.7" y="148.2">2</text>
<text x="145.7" y="145.6">1</text>
<text x="145.7" y="150.7">3</text>
<text x="126" y="196.4">8</text>
<text x="129.9" y="197.5">DRC</text>
<text x="137.9" y="197.5">SWC</text>
<text x="145.7" y="196.4">1</text>
<text x="126" y="201.5">7</text>
<text x="129.9" y="202.6">IPK</text>
<text x="138" y="202.6">SWE</text>
<text x="145.7" y="201.5">2</text>
<text x="126" y="206.6">6</text>
<text x="129.9" y="207.7">VCC</text>
<text x="140.1" y="207.7">TC</text>
<text x="145.7" y="206.6">3</text>
<text x="297.3" y="209.1" transform="rotate(-90 297.3 209.1)">S</text>
<text x="126" y="211.7">5</text>
<text x="129.9" y="212.8">COMP</text>
<text x="138.2" y="212.8">GND</text>
<text x="145.7" y="211.7">4</text>
<text x="293.4" y="211.7">E</text>
<text x="300.6" y="211.7">A</text>
</g>
<g font-size="1.8" fill="#808080">
<text x="59" y="59.6">282837-2</text>
<text x="353.6" y="54.6">P2</text>
<text x="353.6" y="63.5">282837-2</text>
<text x="64.4" y="68.5">P1</text>
</g>
<g font-size="1.2" fill="#0dab76">
<text x="297.3" y="54.2" transform="rotate(-90 297.3 54.2)">pas 0</text>
<text x="322.7" y="54.2" transform="rotate(-90 322.7 54.2)">pas 1</text>
<text x="338" y="54.2" transform="rotate(-90 338 54.2)">pas 1</text>
<text x="345.1" y="56.8">pas 0</text>
<text x="345.1" y="59.3">pas 0</text>
<text x="72" y="64.4">pas 0</text>
<text x="72" y="61.8">pas 0</text>
<text x="81" y="61.8">pas 1</text>
<text x="94.9" y="61.8">pas 1</text>
<text x="104.3" y="61.8" transform="rotate(-90 104.3 61.8)">pas 1</text>
<text x="117" y="61.8" transform="rotate(-90 117 61.8)">pas 1</text>
<text x="185.1" y="61.8">pas 1</text>
<text x="204.1" y="61.8">pas 1</text>
<text x="289.3" y="61.8">pas 0</text>
<text x="322.7" y="65.5" transform="rotate(-90 322.7 65.5)">pas 1</text>
<text x="338" y="65.5" transform="rotate(-90 338 65.5)">pas 1</text>
<text x="297.3" y="68.1" transform="rotate(-90 297.3 68.1)">pas 0</text>
<text x="104.3" y="73.1" transform="rotate(-90 104.3 73.1)">pas 1</text>
<text x="117" y="73.1" transform="rotate(-90 117 73.1)">pas 1</text>
<text x="315.1" y="77.1" transform="rotate(-90 315.1 77.1)">pas 0</text>
<text x="223.2" y="89.8">pas 1</text>
<text x="237.1" y="89.8">pas 1</text>
<text x="277.7" y="87.2">pwr 0</text>
<text x="277.7" y="89.8">pwr</text>
<text x="280" y="89.8">0</text>
<text x="294.8" y="89.8" transform="rotate(-90 294.8 89.8)">pas</text>
<text x="294.8" y="87.5" transform="rotate(-90 294.8 87.5)">1</text>
<text x="302.4" y="87.2" transform="rotate(-90 302.4 87.2)">pas 1</text>
<text x="307" y="84.7">pas 0</text>
<text x="114.1" y="94.8">pwr 0</text>
<text x="153.3" y="94.8">out 0</text>
<text x="185.2" y="94.8">pwr 0</text>
<text x="223.2" y="94.8">paosu1t 0</text>
<text x="237.1" y="94.8">pas 1</text>
<text x="244.6" y="94.8">in 0</text>
<text x="276.6" y="94.8">paosu1t 0</text>
<text x="290.4" y="94.8">pas</text>
<text x="292.7" y="94.8">1</text>
<text x="315.1" y="90.9" transform="rotate(-90 315.1 90.9)">pas 0</text>
<text x="114" y="99.9">pas 0</text>
<text x="153.3" y="97.4">out 0</text>
<text x="153.3" y="99.9">out 0</text>
<text x="159.7" y="97.4">pas 0</text>
<text x="168.5" y="97.4">pas 0</text>
<text x="186.2" y="99.9">in 0</text>
<text x="224.4" y="97.4">out 0</text>
<text x="224.4" y="99.9">out 0</text>
<text x="244.6" y="97.4">in 0</text>
<text x="277.7" y="97.4">outp0</text>
<text x="279.8" y="97.4">as 1</text>
<text x="293" y="97.4">pas</text>
<text x="294.8" y="101.1" transform="rotate(-90 294.8 101.1)">pas 1</text>
<text x="295.3" y="97.4">1</text>
<text x="302.4" y="98.5" transform="rotate(-90 302.4 98.5)">pas 1</text>
<text x="88.6" y="102.5">pas 1</text>
<text x="88.6" y="105">pas 1</text>
<text x="88.6" y="107.5">pas 1</text>
<text x="102.5" y="102.5">pas 1</text>
<text x="102.5" y="105">pas 1</text>
<text x="102.5" y="107.5">pas 1</text>
<text x="109.4" y="107.5" transform="rotate(-90 109.4 107.5)">pas</text>
<text x="109.4" y="105.2" transform="rotate(-90 109.4 105.2)">1</text>
<text x="114" y="102.5">pas 0</text>
<text x="114" y="105">pas 0</text>
<text x="114" y="107.5">pas 0</text>
<text x="159.7" y="102.5">pas 0</text>
<text x="168.5" y="102.5">pas 0</text>
<text x="175.4" y="105" transform="rotate(-90 175.4 105)">pas</text>
<text x="175.4" y="102.7" transform="rotate(-90 175.4 102.7)">1</text>
<text x="186.2" y="102.5">in 0</text>
<text x="186.2" y="105">in 0</text>
<text x="186.2" y="107.5">in 0</text>
<text x="224.4" y="102.5">out 0</text>
<text x="224.4" y="105">out 0</text>
<text x="224.4" y="107.5">out 0</text>
<text x="241.5" y="107.5" transform="rotate(-90 241.5 107.5)">pas 1</text>
<text x="244.6" y="105">in 0</text>
<text x="277.7" y="105">pas</text>
<text x="280" y="105">0</text>
<text x="302" y="105">pas 0</text>
<text x="309.6" y="105">papsa1s 0</text>
<text x="323.4" y="105">pas 1</text>
<text x="88.6" y="112.6">pas 1</text>
<text x="102.5" y="112.6">pas 1</text>
<text x="114" y="110.1">pas 0</text>
<text x="114" y="112.6">pas 0</text>
<text x="186.2" y="110.1">in 0</text>
<text x="186.2" y="112.6">in 0</text>
<text x="244.2" y="110.1">nc 0</text>
<text x="277.7" y="110.1">pas</text>
<text x="279.1" y="110.1">pa0s 1</text>
<text x="290.4" y="110.1">pas</text>
<text x="292.7" y="110.1">1</text>
<text x="78.9" y="115.2" transform="rotate(-90 78.9 115.2)">pas 1</text>
<text x="88.6" y="117.7">pas 1</text>
<text x="102.5" y="117.7">pas</text>
<text x="104.8" y="117.7">1</text>
<text x="109.4" y="118.9" transform="rotate(-90 109.4 118.9)">pas 1</text>
<text x="115.1" y="117.7">in 0</text>
<text x="175.4" y="118.9" transform="rotate(-90 175.4 118.9)">pas 1</text>
<text x="185.1" y="117.7">pas 0</text>
<text x="226.2" y="115.2" transform="rotate(-90 226.2 115.2)">pas 1</text>
<text x="277.7" y="115.2">pwr 0</text>
<text x="277.7" y="117.7">pwr 0</text>
<text x="89.1" y="122.8" transform="rotate(-90 89.1 122.8)">pas 1</text>
<text x="114" y="120.2">pas 0</text>
<text x="114" y="122.8">pas 0</text>
<text x="241.5" y="121.4" transform="rotate(-90 241.5 121.4)">pas 1</text>
<text x="78.9" y="126.5" transform="rotate(-90 78.9 126.5)">pas 1</text>
<text x="91.2" y="127.9">pas 1</text>
<text x="105" y="127.9">pas</text>
<text x="107.3" y="127.9">1</text>
<text x="115.1" y="127.9">in 0</text>
<text x="115.1" y="130.4">in 0</text>
<text x="226.2" y="126.5" transform="rotate(-90 226.2 126.5)">pas 1</text>
<text x="89.1" y="134.1" transform="rotate(-90 89.1 134.1)">pas 1</text>
<text x="114" y="135.5">pas 0</text>
<text x="154.7" y="138">pas 0</text>
<text x="168.5" y="138">pas 0</text>
<text x="134.4" y="148.2">pas 0</text>
<text x="148.2" y="145.6">pas 0</text>
<text x="162.7" y="146.8" transform="rotate(-90 162.7 146.8)">pas 0</text>
<text x="148.2" y="150.7">pas 0</text>
<text x="136.9" y="160.9">sup 0</text>
<text x="119.1" y="188.8">pas 0</text>
<text x="148.2" y="188.8">pas 0</text>
<text x="101.8" y="196.4" transform="rotate(-90 101.8 196.4)">pas 1</text>
<text x="106.4" y="196.4">pas 1</text>
<text x="120.3" y="196.4">pas 1</text>
<text x="122.7" y="196.4">in 0</text>
<text x="148.2" y="196.4">io 0</text>
<text x="172.9" y="196.4" transform="rotate(-90 172.9 196.4)">pas 0</text>
<text x="122.7" y="201.5">in 0</text>
<text x="148.2" y="201.5">io 0</text>
<text x="121.7" y="206.6">pwr 0</text>
<text x="148.2" y="206.6">pas 0</text>
<text x="162.7" y="206.6" transform="rotate(-90 162.7 206.6)">pas 1</text>
<text x="172.9" y="205.2" transform="rotate(-90 172.9 205.2)">pas 0</text>
<text x="177.5" y="209.1">pas 0</text>
<text x="186.3" y="209.1">pas 0</text>
<text x="297.3" y="206.6" transform="rotate(-90 297.3 206.6)">pas 0</text>
<text x="101.8" y="210.3" transform="rotate(-90 101.8 210.3)">pas 1</text>
<text x="109.4" y="214.2" transform="rotate(-90 109.4 214.2)">pas 1</text>
<text x="122.7" y="211.7">in 0</text>
<text x="148.2" y="211.7">pwr 0</text>
<text x="172.9" y="214.2" transform="rotate(-90 172.9 214.2)">pas 1</text>
<text x="269" y="211.7">pas 1</text>
<text x="282.8" y="211.7">pas 1</text>
<text x="289.3" y="211.7">pas 0</text>
<text x="303.1" y="211.7">pas 0</text>
<text x="312.1" y="211.7">pas 1</text>
<text x="326" y="211.7">pas 1</text>
<text x="126.7" y="221.8">pas 1</text>
<text x="140.6" y="221.8">pas 1</text>
<text x="162.7" y="217.9" transform="rotate(-90 162.7 217.9)">pas 1</text>
<text x="109.4" y="225.5" transform="rotate(-90 109.4 225.5)">pas 1</text>
<text x="124.6" y="224.4" transform="rotate(-90 124.6 224.4)">pas 1</text>
<text x="172.9" y="225.5" transform="rotate(-90 172.9 225.5)">pas 1</text>
<text x="152.1" y="229.4">sup 0</text>
<text x="124.6" y="238.2" transform="rotate(-90 124.6 238.2)">pas 1</text>
</g>
<g font-size=".6" fill="#808080">
<text x="161.4" y="97.9">SpiceOrder 1</text>
<text x="166.5" y="97.9">SpiceOrder 2</text>
<text x="161.4" y="103">SpiceOrder 1</text>
<text x="166.5" y="103">SpiceOrder 2</text>
<text x="303.6" y="105.6">SpiceOrder 2</text>
<text x="308.7" y="105.6">SpiceOrder 1</text>
<text x="173.5" y="203.6" transform="rotate(-90 173.5 203.6)">SpiceOrder 2</text>
<text x="173.5" y="198.5" transform="rotate(-90 173.5 198.5)">SpiceOrder 1</text>
<text x="179.2" y="209.7">SpiceOrder 1</text>
<text x="184.3" y="209.7">SpiceOrder 2</text>
</g>
</svg>
